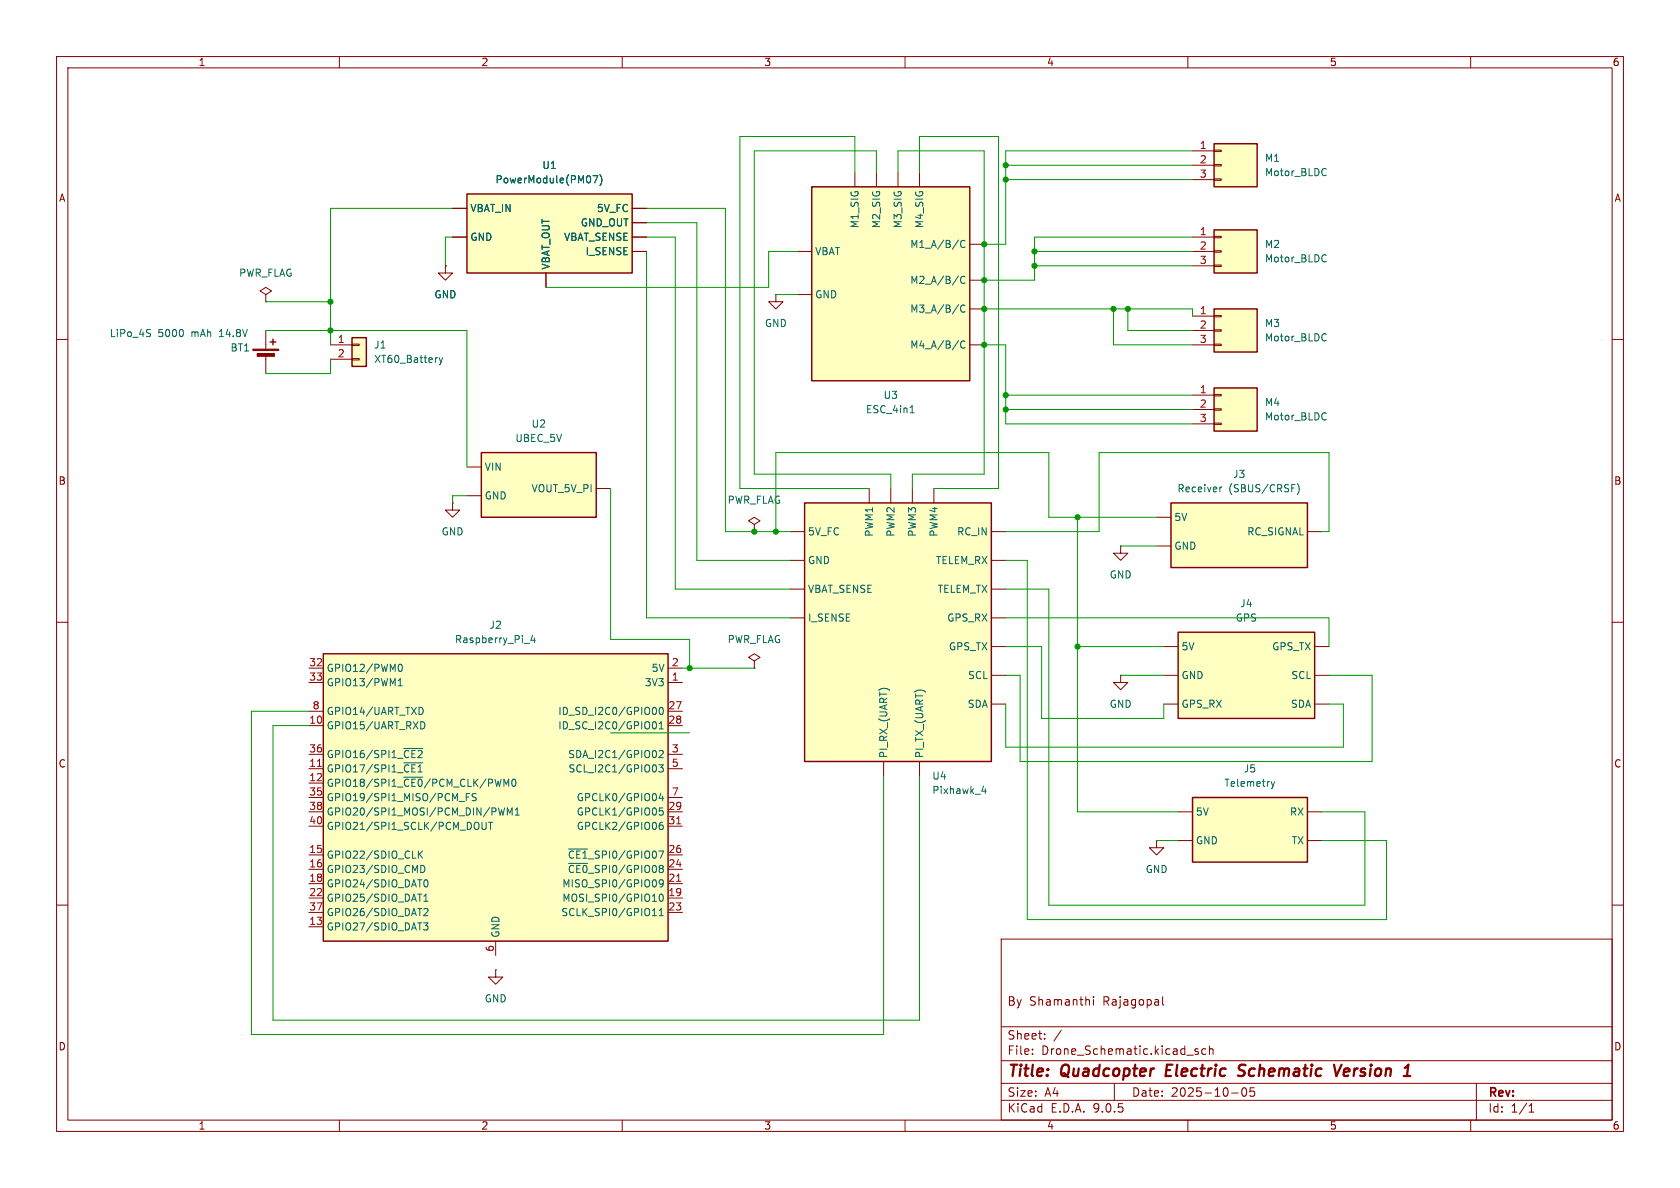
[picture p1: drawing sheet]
<svg xmlns="http://www.w3.org/2000/svg" width="297mm" height="210mm" viewBox="0 0 297 210" stroke-linecap="round" stroke-linejoin="round" font-family="sans-serif">
<g fill="none" stroke="#840000" stroke-width=".18">
<path d="M10 10h277v190h-277zM12 12h273v186h-273zM60 10v2M110 10v2M160 10v2M210 10v2M260 10v2M10 60h2M285 60h2M10 110h2M285 110h2M10 160h2"/>
<path d="M177 166h108v32h-108zM192.4 176.7l.2 .2v.8M193.3 176.2v.1M193.3 176.7v1M205.5 176.2v1.3l.2 .2M285 160h2M60 198v2M110 198v2M160 198v2M177 194.5h108M177 191.5h108M177 187.5h108"/>
<path d="M177 181.5h108M182.5 186.3v.1M182.5 185.5v.1M184.7 183.6v.1M184.7 182.8v.1M187.6 182.1l-1.3 2M197 191.5v3M210 198v2M211.8 185.5l-.3-.1-.3 .2 .1 .2 .5 .2v.3h-.6M213.2 185.5l-.5-.1-.2 .3v.4l.1 .2h.6M213.8 185.5l.2-.1 .4 .1 .1 .9M213.8 184.9v1.5"/>
<path d="M217.7 193.2h1.2M219.7 192.4l.2-.1a.81 .81 0 0 1 .6 .6 .81 .81 0 0 1-.3 .8l-.2 .1a.81 .81 0 0 1-.3-1.4zM221.7 192.3h-.7v.7l.2-.1h.5l.1 .3-.1 .5-.2 .1-.5-.1M260 198v2M261 191.5v6.5M270.3 196.6h.9M270.3 195.5l.4-.4v1.5"/>
</g>
<path d="M206.3 188.2l-.2 2h.9M219.9 190a.85 .85 0 0 1-1.1 .1M219.9 188.2l-.6 .1a.46 .46 0 0 0-.3 .5 .46 .46 0 0 0 .3 .4l.6 .2M235.8 188.2l.5 2 .9-2M237.9 188.9l-.3 .3-.1 .7 .3 .3h.4M238.6 189.4l-1 .1" fill="none" stroke="#840000" stroke-width=".4"/>
<path d="M62.2 59.7h2.6v5.1h-2.6z" fill="#ffffc2"/>
<path d="M62.2 59.7h2.6v5.1h-2.6z" fill="none" stroke="#840000" stroke-width=".25"/>
<path d="M78.7 47v1.3h1.3l-1.3 1.2-1.2-1.2h1.2M78.7 47h.1M58.4 61h3.8M58.4 63.5h3.8M62.2 60.8h1.3v.3h-1.3zM62.2 63.4h1.3v.2h-1.3zM80 88.9v1.3h1.3l-1.3 1.2-1.3-1.2h1.3M80 88.9h.1" fill="none" stroke="#840000" stroke-width=".18"/>
<path d="M77.6 63.2l.3 .9M77.9 64.1l-.3 .4M78.2 63.2l-.3 .9" fill="none" stroke="#006464" stroke-width=".18"/>
<path d="M142.2 88.9h33.1v45.7h-33.1z" fill="#ffffc2"/>
<path d="M142.2 88.9h33.1v45.7h-33.1z" fill="none" stroke="#840000" stroke-width=".25"/>
<g fill="none" stroke="#840000" stroke-width=".18">
<path d="M139.7 94h2.5M139.7 99.1h2.5M153.7 86.4v2.5M157.5 86.4v2.5M161.3 86.4v2.5M165.1 86.4v2.5M175.3 94h2.5M175.3 99.1h2.5M139.7 104.1h2.5M139.7 109.2h2.5M175.3 104.1h2.5M175.3 109.2h2.5"/>
<path d="M175.3 114.3h2.5M175.3 119.4h2.5M156.2 134.6v2.6M162.6 134.6v2.6M175.3 124.5h2.5"/>
</g>
<path d="M173.9 138.9l-.3 1h.8M174.2 139.4v.9" fill="none" stroke="#006464" stroke-width=".18"/>
<path d="M85.1 80h20.3v11.4h-20.3z" fill="#ffffc2"/>
<path d="M48.3 59.9v1.1M47.8 60.5h1M85.1 80h20.3v11.4h-20.3z" fill="none" stroke="#840000" stroke-width=".25"/>
<path d="M47 58.4v3.3M47 62.7v3.3M82.5 82.6h2.6M82.5 87.6h2.6M105.4 86.4h2.5" fill="none" stroke="#840000" stroke-width=".18"/>
<g fill="#840000" stroke="#840000" stroke-width=".18">
<path d="M44.7 61.7h4.6v.3h-4.6z"/>
<path d="M45.5 62.5h3v.5h-3z"/>
</g>
<path d="M26.4 58.2l.2 .1M26.5 59l.1 .1-.1 .3M32.4 58.5v.8" fill="none" stroke="#006464" stroke-width=".18"/>
<path d="M82.5 34.3h29.3v14h-29.3z" fill="#ffffc2"/>
<path d="M82.5 34.3h29.3v14h-29.3z" fill="none" stroke="#840000" stroke-width=".25"/>
<path d="M80 36.8h2.5M111.8 36.8h2.5M111.8 39.4h2.5M47 52.1l1-.7-1-.6-1 .6 1 .7v1.2M47 53.3h.1M80 41.9h2.5M96.5 48.3v2.5M111.8 41.9h2.5M111.8 44.5h2.5M87.6 171.5v1.2h1.3l-1.3 1.3-1.2-1.3h1.2M87.6 171.5h.1" fill="none" stroke="#840000" stroke-width=".18"/>
<path d="M104.8 31.1h.9l-.6 1.2M106 30.9a1.46 1.46 0 0 1 0 1.9" fill="none" stroke="#006464" stroke-width=".18"/>
<path d="M57.1 115.6h61v50.8h-61z" fill="#ffffc2"/>
<path d="M57.1 115.6h61v50.8h-61z" fill="none" stroke="#840000" stroke-width=".25"/>
<g fill="none" stroke="#840000" stroke-width=".18">
<path d="M54.6 118.1h2.5M118.1 118.1h2.5M133.3 116.8l1.1-.6-1.1-.6-1 .6 1 .6v1.3M133.3 118.1h.1M54.6 120.7h2.5M54.6 125.7h2.5M54.6 128.3h2.5M54.6 133.4h2.5M54.6 135.9h2.5M54.6 138.4h2.5M118.1 120.7h2.5M118.1 125.7h2.5"/>
<path d="M118.1 128.3h2.5M118.1 133.4h2.5M118.1 135.9h2.5M54.6 141h2.5M54.6 143.5h2.5M54.6 146.1h2.5M54.6 151.1h2.5M54.6 153.7h2.5M54.6 156.2h2.5M54.6 158.8h2.5M118.1 141h2.5M118.1 143.5h2.5"/>
<path d="M118.1 146.1h2.5M118.1 151.1h2.5M118.1 153.7h2.5M118.1 156.2h2.5M118.1 158.8h2.5M54.6 161.3h2.5M54.6 163.8h2.5M87.6 166.4v2.5M118.1 161.3h2.5"/>
</g>
<g fill="none" stroke="#006464" stroke-width=".18">
<path d="M70.4 117.9l.1-.4 .2-.1a.68 .68 0 0 1 .4 .7 .68 .68 0 0 1-.4 .6l-.2-.1-.1-.4M92.6 113.7h1M94.2 112.3l-.3 .9h.7M94.5 112.8v.8M70.4 121.2h.7M70.4 120.3l.4-.3v1.2M71.4 132.3h3.3M71.4 134.8h3.3M71.4 137.4h3.3M74.4 125a.68 .68 0 0 1 .4 .7 .68 .68 0 0 1-.4 .6M74.4 127.6a.64 .64 0 0 1 .7 .6 .64 .64 0 0 1-.7 .6M90.6 137.9l.2-.2a.68 .68 0 0 1 .4 .7 .68 .68 0 0 1-.4 .6l-.2-.1-.1-.4z"/>
<path d="M115.6 127.6a.68 .68 0 0 1 .5 .6 .68 .68 0 0 1-.5 .6M115.9 125.2l.2 .3-.2 .7M116 135.4v.8M116.5 135.2h.8l-.5 .5 .4 .1v.5l-.2 .2-.5-.2M116.5 128.8h.8M116.5 132.8l.5-.1 .3 .3-.8 .9h.8M116.5 127.9l.4-.3v1.2M116.7 125.2l.1-.2a.68 .68 0 0 1 .5 .7 .68 .68 0 0 1-.5 .6l-.1-.1-.2-.4zM74 150.4v1.3M74.1 151l.6 .7M74.4 153a.64 .64 0 0 1 .7 .6 .64 .64 0 0 1-.7 .6M74.7 150.4l-.7 .8"/>
<path d="M74.9 159.3h.8M74.9 158.4l.4-.3v1.2M75.1 155.6l.1-.1a.68 .68 0 0 1 .5 .7 .68 .68 0 0 1-.5 .6l-.1-.1-.2-.4zM81.2 141.7h.9M82.4 140.9h.5M83 140.3h-.6v1.2M84.2 140.3h-.5l-.2 .1v.4l.6 .2 .1 .3-.3 .2h-.4M85.2 145.4v1l.3 .2h.3l.1-.2v-1M86.4 145.4h.7M86.7 145.4v1.2M88.1 142.8l.3 1.3 .3-.9 .2 .9 .3-1.3M89.7 144.1v-1.3l.4 .9 .4-.9v1.3"/>
<path d="M91.1 144.1h.7M91.1 143.2l.3-.4v1.3M100.5 150.1h3.4M100.5 152.6h3.4M116.7 158.2l.1-.1a.68 .68 0 0 1 .5 .6 .68 .68 0 0 1-.5 .6l-.1-.1-.2-.4zM116.8 140.2l-.3 .9h.8M117.1 145.4h-.3a.86 .86 0 0 0 0 1.2l.4-.1 .1-.4-.3-.3h-.2l-.3 .3M117.1 140.7v.8M117.2 142.8h-.6l-.1 .6 .2-.1 .4 .1 .2 .1-.1 .5-.2 .1-.5-.1M117.3 156.1l-.3 .2h-.2l-.3-.2 .2-.5 .3-.1 .2 .1a.84 .84 0 0 1-.3 1.2h-.2M74.9 163.1h.8l-.5 .5 .4 .1v.6l-.2 .1-.5-.1M74.9 160.7l.5-.1 .3 .4-.8 .9h.8"/>
<path d="M115.3 161.9h.8M116.5 161.9h.8M116.5 161l.4-.4v1.3"/>
</g>
<path d="M56.1 135.5h.7M119.6 145.6h.7M119.6 155.8h.7" fill="none" stroke="#a90000" stroke-width=".18"/>
<path d="M214.6 54.6h7.6v7.6h-7.6z" fill="#ffffc2"/>
<path d="M214.6 54.6h7.6v7.6h-7.6z" fill="none" stroke="#840000" stroke-width=".25"/>
<path d="M210.8 55.9h3.8M210.8 58.4h3.8M214.6 55.8h1.3v.2h-1.3zM214.6 58.3h1.3v.2h-1.3zM210.8 61h3.8M214.6 60.8h1.3v.3h-1.3z" fill="none" stroke="#840000" stroke-width=".18"/>
<path d="M234.2 59l.3 .1M234.5 60.1l-.3 .2" fill="none" stroke="#006464" stroke-width=".18"/>
<path d="M214.6 68.6h7.6v7.6h-7.6z" fill="#ffffc2"/>
<path d="M214.6 68.6h7.6v7.6h-7.6z" fill="none" stroke="#840000" stroke-width=".25"/>
<path d="M210.8 69.9h3.8M210.8 72.4h3.8M210.8 74.9h3.8M214.6 69.7h1.3v.3h-1.3zM214.6 72.3h1.3v.2h-1.3zM214.6 74.8h1.3v.3h-1.3z" fill="none" stroke="#840000" stroke-width=".18"/>
<path d="M234.2 73l.3 .1M234.5 74.1l-.3 .1" fill="none" stroke="#006464" stroke-width=".18"/>
<path d="M214.6 25.4h7.6v7.6h-7.6z" fill="#ffffc2"/>
<path d="M214.6 25.4h7.6v7.6h-7.6z" fill="none" stroke="#840000" stroke-width=".25"/>
<path d="M210.8 26.7h3.8M210.8 29.2h3.8M210.8 31.8h3.8M214.6 26.5h1.3v.3h-1.3zM214.6 29.1h1.3v.2h-1.3zM214.6 31.6h1.3v.3h-1.3z" fill="none" stroke="#840000" stroke-width=".18"/>
<path d="M234.2 29.8l.3 .1M234.5 30.9l-.3 .2" fill="none" stroke="#006464" stroke-width=".18"/>
<path d="M214.6 40.6h7.6v7.7h-7.6z" fill="#ffffc2"/>
<path d="M214.6 40.6h7.6v7.7h-7.6z" fill="none" stroke="#840000" stroke-width=".25"/>
<path d="M210.8 41.9h3.8M210.8 44.5h3.8M210.8 47h3.8M214.6 41.8h1.3v.2h-1.3zM214.6 44.3h1.3v.3h-1.3zM214.6 46.9h1.3v.2h-1.3zM133.3 92.7l1.1-.6-1.1-.7-1 .7 1 .6v1.3M133.3 94h.1" fill="none" stroke="#840000" stroke-width=".18"/>
<path d="M234.2 45l.3 .2M234.5 46.2l-.3 .1" fill="none" stroke="#006464" stroke-width=".18"/>
<path d="M143.5 33h27.9v34.3h-27.9z" fill="#ffffc2"/>
<path d="M143.5 33h27.9v34.3h-27.9z" fill="none" stroke="#840000" stroke-width=".25"/>
<g fill="none" stroke="#840000" stroke-width=".18">
<path d="M151.1 30.5v2.5M154.9 30.5v2.5M158.7 30.5v2.5M162.6 30.5v2.5M137.2 52.1v1.2h1.2l-1.2 1.3-1.3-1.3h1.3M137.2 52.1h.1M141 44.5h2.5M141 52.1h2.5M171.4 43.2h2.6M171.4 49.5h2.6M171.4 54.6h2.6M171.4 61h2.6"/>
<path d="M198.1 96.5v1.3h1.3l-1.3 1.3-1.3-1.3h1.3M198.1 96.5h.1"/>
</g>
<path d="M169.5 42.4l-1.1 1.7M169.5 48.8l-1.1 1.6M169.5 53.9l-1.1 1.6M170.6 42.6a.6 .6 0 0 0-.8 .4 .6 .6 0 0 0 .6 .8l.2-.2M170.6 49a.6 .6 0 0 0-.8 .4 .6 .6 0 0 0 .6 .7l.2-.1M170.6 54a.6 .6 0 0 0-.8 .5 .6 .6 0 0 0 .6 .7l.2-.1M160.9 73h.7M161.1 71.9l.2-.2v1.3M169.5 60.2l-1.1 1.6M170.6 60.4a.6 .6 0 0 0-.8 .4 .6 .6 0 0 0 .6 .7l.2-.1" fill="none" stroke="#006464" stroke-width=".18"/>
<path d="M207 88.9h24.1v11.4h-24.1z" fill="#ffffc2"/>
<path d="M207 88.9h24.1v11.4h-24.1z" fill="none" stroke="#840000" stroke-width=".25"/>
<path d="M204.5 91.4h2.5M204.5 96.5h2.5M231.1 94h2.6" fill="none" stroke="#840000" stroke-width=".18"/>
<path d="M215.7 86.1v.8M216 86.1l-.3 .2M229.3 85.5a1.46 1.46 0 0 1 0 1.9" fill="none" stroke="#006464" stroke-width=".18"/>
<path d="M210.8 141h20.3v11.4h-20.3z" fill="#ffffc2"/>
<path d="M210.8 141h20.3v11.4h-20.3z" fill="none" stroke="#840000" stroke-width=".25"/>
<path d="M198.1 119.4v1.3h1.3l-1.3 1.2-1.3-1.2h1.3M198.1 119.4h.1M204.5 148.6v1.3h1.2l-1.2 1.2-1.3-1.2h1.3M204.5 148.6h.1M208.3 143.5h2.5M208.3 148.6h2.5M231.1 143.5h2.6M231.1 148.6h2.6" fill="none" stroke="#840000" stroke-width=".18"/>
<path d="M224.7 138.2l.3 .8M225 139l-.3 .4M225.3 138.2l-.3 .8" fill="none" stroke="#006464" stroke-width=".18"/>
<path d="M208.3 111.8h24.1v15.2h-24.1z" fill="#ffffc2"/>
<path d="M208.3 111.8h24.1v15.2h-24.1z" fill="none" stroke="#840000" stroke-width=".25"/>
<g fill="none" stroke="#840000" stroke-width=".18">
<path d="M80 36.8h2.5M111.8 36.8h2.5M111.8 39.4h2.5M78.7 47h.1M80 41.9h2.5M96.5 48.3v2.5M111.8 41.9h2.5M111.8 44.5h2.5M205.7 114.3h2.6M205.7 119.4h2.6M232.4 114.3h2.5M232.4 119.4h2.5"/>
<path d="M205.7 124.5h2.6M232.4 124.5h2.5"/>
</g>
<g fill="none" stroke="#009600" stroke-width=".18">
<path d="M80 36.8h-21.6v24.2M114.3 36.8h14v57.2h11.4M114.3 39.4h8.9v59.7h16.5M151.1 30.5v-6.4h-20.3v62.3h22.9M154.9 30.5v-3.8h-21.6v57.1h24.2v2.6M158.7 30.5v-3.8h15.3v57.1h-12.7v2.6M162.6 30.5v-6.4h13.9v62.3h-11.4M177.8 29.2h33M177.8 31.8h33M210.8 26.7h-33v16.5h-3.8M47 58.4h35.5v24.2M47 53.3h11.4"/>
<path d="M80 41.9h-1.3v5.1M114.3 41.9h5.1v62.2h20.3M114.3 44.5v64.7h25.4M137.2 52.1h3.8M141 44.5h-5.1v6.3h-39.4M174 54.6h36.8v1.3M182.9 44.5h27.9M182.9 47h27.9M196.8 54.6v6.4h14M199.4 54.6v3.8h11.4M210.8 41.9h-27.9v7.6h-8.9M58.4 63.5v2.5h-11.4"/>
<path d="M174 61h3.8v13.9h33M177.8 69.9h33M177.8 72.4h33M82.5 87.6h-2.5v1.3M107.9 86.4v26.6h14v5.1M177.8 94h16.5v-14h40.6v14h-1.2M177.8 99.1h3.8v63.5h63.5v-14h-11.4M190.5 91.4v52.1h17.8M198.1 96.5h6.4M204.5 91.4h-19.1v-11.4h-48.2v14M120.6 118.1h12.7M177.8 104.1h7.6v55.9h55.9v-16.5h-7.6"/>
<path d="M177.8 119.4h2.5v15.2h62.3v-15.2h-7.7M177.8 114.3h6.3v12.7h21.6v-2.5M177.8 109.2h57.1v5.1M190.5 114.3h15.2M198.1 119.4h7.6M54.6 125.7h-10.2v57.2h111.8v-45.7M54.6 128.3h-6.3v52h114.3v-43.1M107.9 129.5h14M177.8 124.5v7.6h59.7v-7.6h-2.6M204.5 148.6h3.8"/>
</g>
<path d="M104.8 31.1h.9l-.6 1.2M106 30.9a1.46 1.46 0 0 1 0 1.9" fill="none" stroke="#006464" stroke-width=".18"/>
<g fill="#009600" stroke="#009600" stroke-width=".18">
<circle cx="174" cy="54.6" r=".46"/>
<circle cx="174" cy="61" r=".46"/>
<circle cx="177.8" cy="29.2" r=".46"/>
<circle cx="177.8" cy="31.8" r=".46"/>
<circle cx="182.9" cy="44.5" r=".46"/>
<circle cx="182.9" cy="47" r=".46"/>
<circle cx="174" cy="43.2" r=".46"/>
<circle cx="174" cy="49.5" r=".46"/>
<circle cx="177.8" cy="69.9" r=".46"/>
<circle cx="177.8" cy="72.4" r=".46"/>
<circle cx="133.3" cy="94" r=".46"/>
<circle cx="58.4" cy="58.4" r=".46"/>
<circle cx="58.4" cy="53.3" r=".46"/>
<circle cx="137.2" cy="94" r=".46"/>
<circle cx="190.5" cy="91.4" r=".46"/>
<circle cx="121.9" cy="118.1" r=".46"/>
<circle cx="199.4" cy="54.6" r=".46"/>
<circle cx="196.8" cy="54.6" r=".46"/>
<circle cx="190.5" cy="114.3" r=".46"/>
</g>
<g font-size="2.8" fill="#840000">
<text x="178" y="190.9">Title:</text>
<text x="187.7" y="190.9">Quadcopter</text>
<text x="206.9" y="190.9">Electric</text>
<text x="220.6" y="190.9">Schematic</text>
<text x="238.3" y="190.9">Version</text>
</g>
<g font-size="2.1" fill="#840000">
<text x="178" y="178">By</text>
<text x="181.9" y="178">Shamanthi</text>
<text x="195" y="178">Rajagopal</text>
<text x="178" y="184">Sheet:</text>
<text x="178" y="186.7">File:</text>
<text x="184.1" y="186.7">Drone_Schematic.kicad_sch</text>
<text x="178" y="196.9">KiCad</text>
<text x="178" y="194.1">Size:</text>
<text x="184.7" y="194.1">A4</text>
<text x="185.7" y="196.9">E.D.A.</text>
<text x="193.3" y="196.9">9.0.5</text>
<text x="200" y="194.1">Date:</text>
<text x="207" y="194.1">2025-10-05</text>
<text x="263" y="194.3">Rev:</text>
<text x="263" y="196.9">Id:</text>
<text x="267.1" y="196.9">1/1</text>
</g>
<g font-size="1.8" fill="#840000">
<text x="35" y="11.9">1</text>
<text x="85" y="11.9">2</text>
<text x="135" y="11.9">3</text>
<text x="185" y="11.9">4</text>
<text x="235" y="11.9">5</text>
<text x="285" y="11.9">6</text>
<text x="10.3" y="35.9">A</text>
<text x="285.3" y="35.9">A</text>
<text x="10.3" y="85.9">B</text>
<text x="285.3" y="85.9">B</text>
<text x="10.3" y="135.9">C</text>
<text x="285.3" y="135.9">C</text>
<text x="10.3" y="185.9">D</text>
<text x="285.3" y="185.9">D</text>
<text x="35" y="199.9">1</text>
<text x="85" y="199.9">2</text>
<text x="135" y="199.9">3</text>
<text x="185" y="199.9">4</text>
<text x="235" y="199.9">5</text>
<text x="285" y="199.9">6</text>
</g>
<g font-size="1.8" fill="#a90000">
<text x="212" y="26.4">1</text>
<text x="212" y="29">2</text>
<text x="212" y="31.5">3</text>
<text x="212" y="41.7">1</text>
<text x="212" y="44.2">2</text>
<text x="212" y="46.7">3</text>
<text x="212" y="55.6">1</text>
<text x="212" y="58.2">2</text>
<text x="59.6" y="60.7">1</text>
<text x="59.6" y="63.2">2</text>
<text x="212" y="60.7">3</text>
<text x="212" y="69.6">1</text>
<text x="212" y="72.1">2</text>
<text x="212" y="74.7">3</text>
<text x="54.6" y="117.9">32</text>
<text x="118.7" y="117.9">2</text>
<text x="54.6" y="120.4">33</text>
<text x="55.2" y="125.5">8</text>
<text x="118.1" y="125.5">27</text>
<text x="118.7" y="120.4">1</text>
<text x="54.6" y="128">10</text>
<text x="118.1" y="128">28</text>
<text x="54.6" y="133.1">36</text>
<text x="54.6" y="135.6">11</text>
<text x="118.7" y="133.1">3</text>
<text x="118.7" y="135.6">5</text>
<text x="54.6" y="138.2">12</text>
<text x="54.6" y="140.7">35</text>
<text x="54.6" y="143.3">38</text>
<text x="118.1" y="143.3">29</text>
<text x="118.7" y="140.7">7</text>
<text x="54.6" y="145.8">40</text>
<text x="118.1" y="145.8">31</text>
<text x="54.6" y="150.9">15</text>
<text x="54.6" y="153.4">16</text>
<text x="54.6" y="156">18</text>
<text x="118.1" y="150.9">26</text>
<text x="118.1" y="153.4">24</text>
<text x="118.1" y="156">21</text>
<text x="54.6" y="158.5">22</text>
<text x="54.6" y="161">37</text>
<text x="118.1" y="158.5">19</text>
<text x="118.1" y="161">23</text>
<text x="54.6" y="163.6">13</text>
<text x="87.4" y="168.3" transform="rotate(-90 87.4 168.3)">6</text>
</g>
<g font-size="1.8" fill="#006464">
<text x="223.5" y="28.8">M1</text>
<text x="87.5" y="32.6">PowerModule(PM07)</text>
<text x="95.8" y="30.1">U1</text>
<text x="223.5" y="31.3">Motor_BLDC</text>
<text x="83.1" y="37.7">VBAT_IN</text>
<text x="102.6" y="40.2">GND_OUT</text>
<text x="105.4" y="37.7">5V_FC</text>
<text x="152" y="40.4" transform="rotate(-90 152 40.4)">M1_SIG</text>
<text x="155.8" y="40.4" transform="rotate(-90 155.8 40.4)">M2_SIG</text>
<text x="159.6" y="40.4" transform="rotate(-90 159.6 40.4)">M3_SIG</text>
<text x="163.4" y="40.4" transform="rotate(-90 163.4 40.4)">M4_SIG</text>
<text x="83.1" y="42.8">GND</text>
<text x="97.4" y="47.8" transform="rotate(-90 97.4 47.8)">VBAT_OUT</text>
<text x="99.6" y="42.8">VBAT_SENSE</text>
<text x="103.4" y="45.3">I_SENSE</text>
<text x="144" y="45.3">VBAT</text>
<text x="160.8" y="44">M1_A/B/C</text>
<text x="223.5" y="44">M2</text>
<text x="223.5" y="46.6">Motor_BLDC</text>
<text x="42.2" y="49.1">PWR_FLAG</text>
<text x="76.7" y="52.9">GND</text>
<text x="144" y="52.9">GND</text>
<text x="160.8" y="50.4">M2_A/B/C</text>
<text x="19.3" y="59.8">LiPo_4S</text>
<text x="27.9" y="59.8">5000</text>
<text x="33.9" y="59.8">mAh</text>
<text x="39" y="59.8">14.8V</text>
<text x="135.1" y="58">GND</text>
<text x="160.8" y="55.5">M3_A/B/C</text>
<text x="223.5" y="58">M3</text>
<text x="40.6" y="62.3">BT1</text>
<text x="66" y="61.8">J1</text>
<text x="66" y="64.4">XT60_Battery</text>
<text x="160.8" y="61.8">M4_A/B/C</text>
<text x="223.5" y="60.6">Motor_BLDC</text>
<text x="156.1" y="70.7">U3</text>
<text x="223.5" y="72">M4</text>
<text x="93.9" y="75.8">U2</text>
<text x="153" y="73.3">ESC_4in1</text>
<text x="223.5" y="74.5">Motor_BLDC</text>
<text x="85.6" y="83.4">VIN</text>
<text x="91" y="78.3">UBEC_5V</text>
<text x="85.6" y="88.5">GND</text>
<text x="93.9" y="87.2">VOUT_5V_PI</text>
<text x="128.5" y="89.3">PWR_FLAG</text>
<text x="208.1" y="87.2">Receiver</text>
<text x="217.2" y="87.2">(SBUS/CRSF)</text>
<text x="217.9" y="84.7">J3</text>
<text x="78" y="94.8">GND</text>
<text x="142.7" y="94.8">5V_FC</text>
<text x="154.5" y="95" transform="rotate(-90 154.5 95)">PWM1</text>
<text x="158.3" y="95" transform="rotate(-90 158.3 95)">PWM2</text>
<text x="162.2" y="95" transform="rotate(-90 162.2 95)">PWM3</text>
<text x="166" y="95" transform="rotate(-90 166 95)">PWM4</text>
<text x="169.1" y="94.8">RC_IN</text>
<text x="207.5" y="92.3">5V</text>
<text x="220.4" y="94.8">RC_SIGNAL</text>
<text x="142.7" y="99.9">GND</text>
<text x="165.4" y="99.9">TELEM_RX</text>
<text x="207.5" y="97.4">GND</text>
<text x="142.7" y="105">VBAT_SENSE</text>
<text x="165.7" y="105">TELEM_TX</text>
<text x="196.1" y="102.5">GND</text>
<text x="219.2" y="107.5">J4</text>
<text x="80.3" y="113.9">Raspberry_Pi_4</text>
<text x="86.4" y="111.4">J2</text>
<text x="128.5" y="113.9">PWR_FLAG</text>
<text x="142.7" y="110.1">I_SENSE</text>
<text x="167.4" y="110.1">GPS_RX</text>
<text x="218.4" y="110.1">GPS</text>
<text x="57.7" y="119">GPIO12/PWM0</text>
<text x="115.1" y="119">5V</text>
<text x="167.7" y="115.2">GPS_TX</text>
<text x="208.8" y="115.2">5V</text>
<text x="224.8" y="115.2">GPS_TX</text>
<text x="57.7" y="121.5">GPIO13/PWM1</text>
<text x="113.9" y="121.5">3V3</text>
<text x="171" y="125.3">SDA</text>
<text x="171" y="120.2">SCL</text>
<text x="196.1" y="125.3">GND</text>
<text x="208.8" y="120.2">GND</text>
<text x="208.8" y="125.3">GPS_RX</text>
<text x="228.1" y="125.3">SDA</text>
<text x="228.2" y="120.2">SCL</text>
<text x="57.7" y="126.6">GPIO14/UART_TXD</text>
<text x="57.7" y="129.1">GPIO15/UART_RXD</text>
<text x="98.6" y="126.6">ID_SD_I2C0/GPIO00</text>
<text x="98.6" y="129.1">ID_SC_I2C0/GPIO01</text>
<text x="57.7" y="134.2">GPIO16/SPI1_~{CE2}</text>
<text x="57.7" y="136.8">GPIO17/SPI1_~{CE1}</text>
<text x="100.3" y="134.2">SDA_I2C1/GPIO02</text>
<text x="100.4" y="136.8">SCL_I2C1/GPIO03</text>
<text x="157.1" y="134.1" transform="rotate(-90 157.1 134.1)">PI_RX_(UART)</text>
<text x="163.4" y="134.1" transform="rotate(-90 163.4 134.1)">PI_TX_(UART)</text>
<text x="219.8" y="136.8">J5</text>
<text x="57.7" y="139.3">GPIO18/SPI1_~{CE0}/PCM_CLK/PWM0</text>
<text x="57.7" y="141.8">GPIO19/SPI1_MISO/PCM_FS</text>
<text x="101.9" y="141.8">GPCLK0/GPIO04</text>
<text x="164.7" y="138">U4</text>
<text x="164.7" y="140.6">Pixhawk_4</text>
<text x="216.3" y="139.3">Telemetry</text>
<text x="57.7" y="144.4">GPIO20/SPI1_MOSI/PCM_DIN/PWM1</text>
<text x="57.7" y="146.9">GPIO21/SPI1_SCLK/PCM_DOUT</text>
<text x="101.9" y="144.4">GPCLK1/GPIO05</text>
<text x="101.9" y="146.9">GPCLK2/GPIO06</text>
<text x="211.3" y="144.4">5V</text>
<text x="211.3" y="149.5">GND</text>
<text x="227.9" y="144.4">RX</text>
<text x="228.3" y="149.5">TX</text>
<text x="57.7" y="152">GPIO22/SDIO_CLK</text>
<text x="57.7" y="154.5">GPIO23/SDIO_CMD</text>
<text x="100.3" y="152">~{CE1}_SPI0/GPIO07</text>
<text x="100.3" y="154.5">~{CE0}_SPI0/GPIO08</text>
<text x="202.4" y="154.5">GND</text>
<text x="57.7" y="157.1">GPIO24/SDIO_DAT0</text>
<text x="57.7" y="159.6">GPIO25/SDIO_DAT1</text>
<text x="99.3" y="157.1">MISO_SPI0/GPIO09</text>
<text x="99.3" y="159.6">MOSI_SPI0/GPIO10</text>
<text x="57.7" y="162.2">GPIO26/SDIO_DAT2</text>
<text x="57.7" y="164.7">GPIO27/SDIO_DAT3</text>
<text x="88.5" y="165.9" transform="rotate(-90 88.5 165.9)">GND</text>
<text x="99.1" y="162.2">SCLK_SPI0/GPIO11</text>
<text x="85.6" y="177.4">GND</text>
</g>
</svg>
